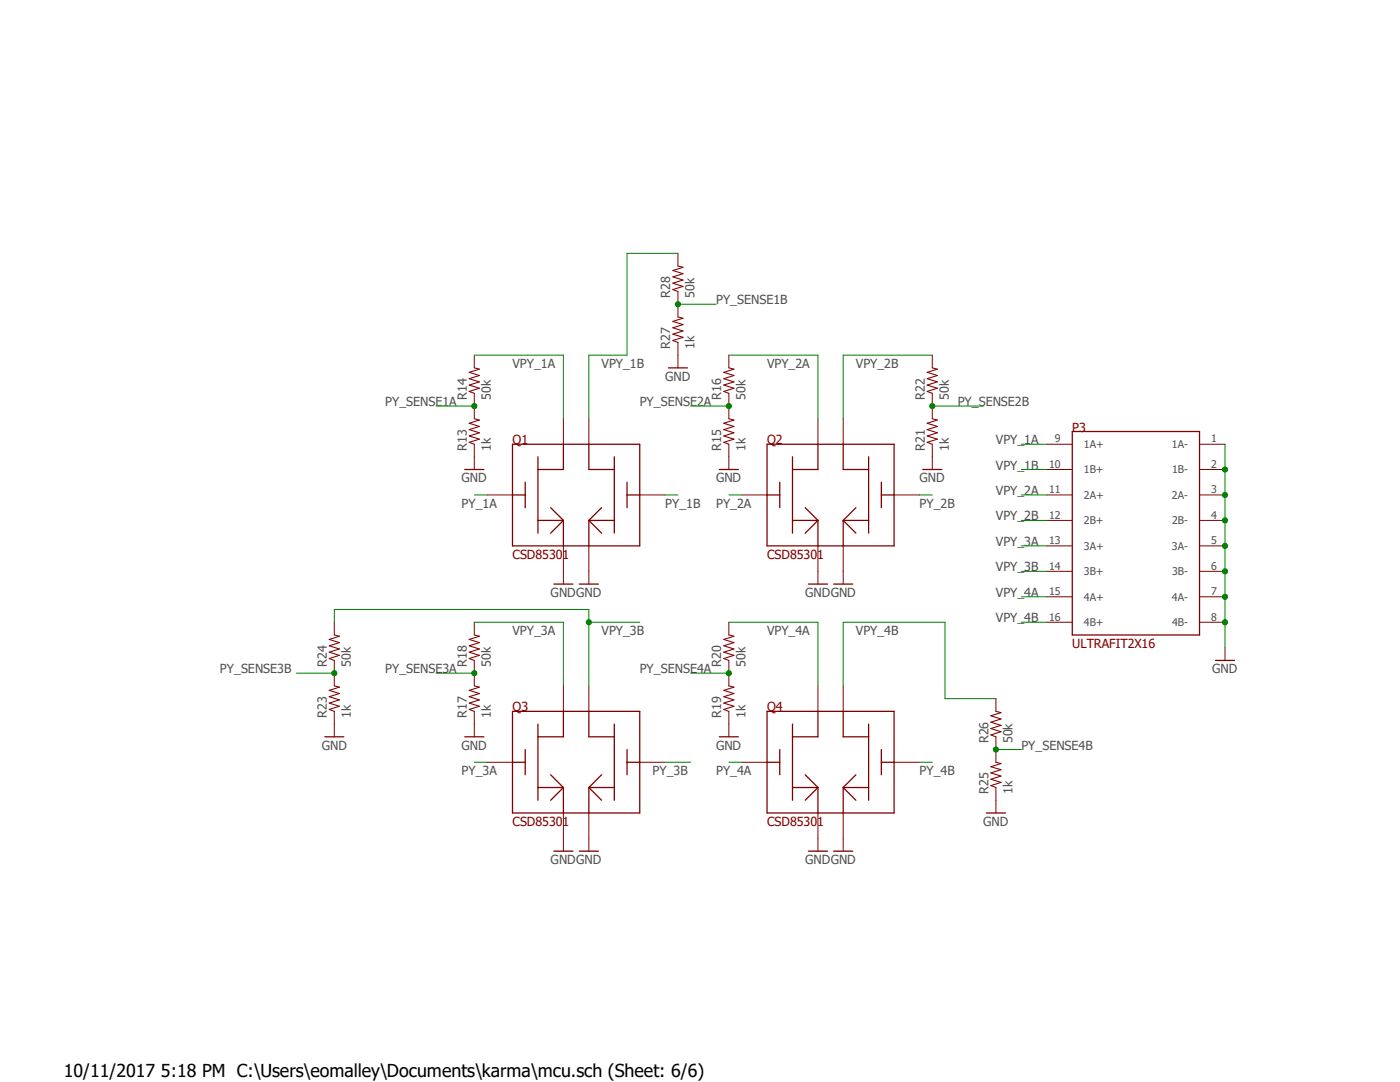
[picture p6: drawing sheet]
<svg xmlns="http://www.w3.org/2000/svg" width="279mm" height="216mm" viewBox="0 0 279 216" stroke-linecap="round" stroke-linejoin="round" font-family="sans-serif">
<path d="M43.3 46.2l205.5 126.9M248.8 46.2l-205.5 126.9" fill="none" stroke="#fff" stroke-width=".2"/>
<g fill="none" stroke="#800000" stroke-width=".25">
<path d="M133.4 73.4h3.8M92.8 93.7h3.8M102.3 88.6h25.4v20.3h-25.4zM102.3 98.8h2.5M104.8 96.2v5.1M107.4 91.1v15.3M112.4 88.6v5.1h-5M117.5 88.6v5.1h5.1M122.6 91.1v15.3M125.1 98.8h2.6M125.1 96.2v5.1M143.6 93.7h3.8"/>
<path d="M153.1 88.6h25.3v20.3h-25.3zM153.1 98.8h2.5M155.6 96.2v5.1M158.2 91.1v15.3M163.2 88.6v5.1h-5M168.3 88.6v5.1h5.1M173.4 91.1v15.3M175.9 98.8h2.5M175.9 96.2v5.1M184.1 93.7h3.9M214 86.1h25.4v40.6h-25.4zM107.4 103.8h5"/>
<path d="M109.9 101.3l2.5 2.5M110.5 116.5h3.8M112.4 103.8l-2.5 2.6M112.4 103.8v5.1M115.6 116.5h3.8M117.5 103.8h5.1M117.5 103.8l2.6 2.6M117.5 103.8v5.1M120.1 101.3l-2.6 2.5M158.2 103.8h5M160.7 101.3l2.5 2.5M161.3 116.5h3.8"/>
<path d="M163.2 103.8v5.1M163.2 103.8l-2.5 2.6M166.4 116.5h3.8M168.3 103.8h5.1M168.3 103.8v5.1M168.3 103.8l2.5 2.6M170.8 101.3l-2.5 2.5M242.6 131.8h3.8M64.8 147h3.8M92.8 147h3.8M102.3 141.9h25.4v20.3h-25.4zM102.3 152.1h2.5"/>
<path d="M104.8 149.6v5M107.4 144.5v15.2M107.4 157.1h5M109.9 154.6l2.5 2.5M112.4 141.9v5.1h-5M112.4 157.1v5.1M112.4 157.1l-2.5 2.6M117.5 141.9v5.1h5.1M117.5 157.1v5.1M117.5 157.1h5.1M117.5 157.1l2.6 2.6M120.1 154.6l-2.6 2.5"/>
<path d="M122.6 144.5v15.2M125.1 149.6v5M125.1 152.1h2.6M143.6 147h3.8M153.1 141.9h25.3v20.3h-25.3zM153.1 152.1h2.5M155.6 149.6v5M158.2 157.1h5M158.2 144.5v15.2M160.7 154.6l2.5 2.5M163.2 141.9v5.1h-5M163.2 157.1l-2.5 2.6"/>
<path d="M163.2 157.1v5.1M168.3 157.1h5.1M168.3 141.9v5.1h5.1M168.3 157.1l2.5 2.6M168.3 157.1v5.1M170.8 154.6l-2.5 2.5M173.4 144.5v15.2M175.9 152.1h2.5M175.9 149.6v5M110.5 169.8h3.8M115.6 169.8h3.8M161.3 169.8h3.8"/>
<path d="M166.4 169.8h3.8M196.8 162.2h3.9"/>
</g>
<g fill="none" stroke="#800000" stroke-width=".2">
<path d="M135.3 50.5v2.6M135.3 58.2v5M94.7 70.9v2.5M94.7 78.5v5.1M135.3 68.3v5.1M145.5 70.9v2.5M145.5 78.5v5.1M186.1 70.9v2.5M186.1 78.5v5.1M94.7 88.6v5.1M97.2 98.8h5.1M112.4 83.6v5"/>
<path d="M117.5 83.6v5M127.7 98.8h5.1M145.5 88.6v5.1M148 98.8h5.1M163.2 83.6v5M168.3 83.6v5M178.4 98.8h5.1M186.1 88.6v5.1M208.9 98.8h5.1M208.9 93.7h5.1M208.9 88.6h5.1M239.4 98.8h5.1"/>
<path d="M239.4 93.7h5.1M239.4 88.6h5.1M112.4 108.9v7.6M117.5 108.9v7.6M163.2 108.9v7.6M168.3 108.9v7.6M208.9 103.8h5.1M208.9 108.9h5.1M208.9 114h5.1M208.9 119.1h5.1M239.4 103.8h5.1M239.4 108.9h5.1"/>
<path d="M239.4 114h5.1M239.4 119.1h5.1M66.7 124.2v2.5M66.7 131.8v5.1M94.7 124.2v2.5M94.7 131.8v5.1M112.4 136.9v5M117.5 136.9v5M145.5 124.2v2.5M145.5 131.8v5.1M163.2 136.9v5M168.3 136.9v5"/>
<path d="M198.8 139.4v2.5M208.9 124.2h5.1M239.4 124.2h5.1M244.5 129.2v2.6M66.7 141.9v5.1M94.7 141.9v5.1M97.2 152.1h5.1M127.7 152.1h5.1M145.5 141.9v5.1M148 152.1h5.1M178.4 152.1h5.1M198.8 147v5.1"/>
<path d="M198.8 157.1v5.1M112.4 162.2v7.6M117.5 162.2v7.6M163.2 162.2v7.6M168.3 162.2v7.6"/>
</g>
<g fill="none" stroke="#800000" stroke-width=".21">
<path d="M135.3 53.1l1 .2-2 .7 2 .6-2 .6 2 .7-2 .6 2 .6-2 .7 1 .4M94.7 73.4l1 .3-2.1 .6 2.1 .6-2.1 .7 2.1 .6-2.1 .6 2.1 .7-2.1 .6 1.1 .4M135.3 63.2l1 .3-2 .6 2 .7-2 .6 2 .6-2 .7 2 .6-2 .6 1 .4M145.5 73.4l1 .3-2.1 .6 2.1 .6-2.1 .7 2.1 .6-2.1 .6 2.1 .7-2.1 .6 1.1 .4M186.1 73.4l1 .3-2.1 .6 2.1 .6-2.1 .7 2.1 .6-2.1 .6 2.1 .7-2.1 .6 1.1 .4M94.7 83.6l1 .2-2.1 .7 2.1 .6-2.1 .6 2.1 .7-2.1 .6 2.1 .6-2.1 .7 1.1 .3M145.5 83.6l1 .2-2.1 .7 2.1 .6-2.1 .6 2.1 .7-2.1 .6 2.1 .6-2.1 .7 1.1 .3M186.1 83.6l1 .2-2.1 .7 2.1 .6-2.1 .6 2.1 .7-2.1 .6 2.1 .6-2.1 .7 1.1 .3M66.7 136.9l1 .2-2 .7 2 .6-2 .6 2 .7-2 .6 2 .6-2 .7 1 .3M66.7 126.7l1 .3-2 .6 2 .6-2 .7 2 .6-2 .6 2 .7-2 .6 1 .4M94.7 136.9l1 .2-2.1 .7 2.1 .6-2.1 .6 2.1 .7-2.1 .6 2.1 .6-2.1 .7 1.1 .3M94.7 126.7l1 .3-2.1 .6 2.1 .6-2.1 .7 2.1 .6-2.1 .6 2.1 .7-2.1 .6 1.1 .4"/>
<path d="M145.5 136.9l1 .2-2.1 .7 2.1 .6-2.1 .6 2.1 .7-2.1 .6 2.1 .6-2.1 .7 1.1 .3M145.5 126.7l1 .3-2.1 .6 2.1 .6-2.1 .7 2.1 .6-2.1 .6 2.1 .7-2.1 .6 1.1 .4M198.8 152.1l1 .3-2.1 .6 2.1 .6-2.1 .6 2.1 .7-2.1 .6 2.1 .6-2.1 .7 1.1 .3M198.8 141.9l1 .3-2.1 .6 2.1 .7-2.1 .6 2.1 .6-2.1 .7 2.1 .6-2.1 .6 1.1 .4"/>
</g>
<path d="M244.5 88.6v40.6" fill="none" stroke="#008000" stroke-width=".2"/>
<circle cx="244.5" cy="124.2" r=".51" fill="#008000"/>
<circle cx="244.5" cy="124.2" r=".51" fill="none" stroke="#008000" stroke-width=".2"/>
<circle cx="244.5" cy="119.1" r=".51" fill="#008000"/>
<circle cx="244.5" cy="119.1" r=".51" fill="none" stroke="#008000" stroke-width=".2"/>
<circle cx="244.5" cy="114" r=".51" fill="#008000"/>
<circle cx="244.5" cy="114" r=".51" fill="none" stroke="#008000" stroke-width=".2"/>
<circle cx="244.5" cy="108.9" r=".51" fill="#008000"/>
<circle cx="244.5" cy="108.9" r=".51" fill="none" stroke="#008000" stroke-width=".2"/>
<circle cx="244.5" cy="103.8" r=".51" fill="#008000"/>
<circle cx="244.5" cy="103.8" r=".51" fill="none" stroke="#008000" stroke-width=".2"/>
<circle cx="244.5" cy="98.8" r=".51" fill="#008000"/>
<circle cx="244.5" cy="98.8" r=".51" fill="none" stroke="#008000" stroke-width=".2"/>
<circle cx="244.5" cy="93.7" r=".51" fill="#008000"/>
<g fill="none" stroke="#008000" stroke-width=".2">
<path d="M87 81h7.7"/>
<circle cx="244.5" cy="93.7" r=".51"/>
</g>
<circle cx="94.7" cy="81" r=".51" fill="#008000"/>
<g fill="none" stroke="#008000" stroke-width=".2">
<path d="M94.7 70.9h17.7v12.7M137.8 81h7.7M203.8 88.6h5.1"/>
<circle cx="94.7" cy="81" r=".51"/>
</g>
<circle cx="145.5" cy="81" r=".51" fill="#008000"/>
<g fill="none" stroke="#008000" stroke-width=".2">
<path d="M145.5 70.9h17.7v12.7M203.8 98.8h5.1M87 134.3h7.7"/>
<circle cx="145.5" cy="81" r=".51"/>
</g>
<circle cx="94.7" cy="134.3" r=".51" fill="#008000"/>
<g fill="none" stroke="#008000" stroke-width=".2">
<path d="M203.8 108.9h5.1M94.7 124.2h17.7v12.7M137.8 134.3h7.7"/>
<circle cx="94.7" cy="134.3" r=".51"/>
</g>
<circle cx="145.5" cy="134.3" r=".51" fill="#008000"/>
<g fill="none" stroke="#008000" stroke-width=".2">
<path d="M135.3 50.5h-10.2v20.4h-7.6v12.7M186.1 70.9h-17.8v12.7M94.7 98.8h2.5M132.8 98.8h2.5M145.5 98.8h2.5M183.5 98.8h2.6M203.8 93.7h5.1M203.8 119.1h5.1M203.8 103.8h5.1M66.7 124.2v-2.6h50.8v15.3M117.5 124.2h10.2M145.5 124.2h17.7v12.7"/>
<path d="M94.7 152.1h2.5M132.8 152.1h5M145.5 152.1h2.5M183.5 152.1h2.6"/>
<circle cx="145.5" cy="134.3" r=".51"/>
</g>
<circle cx="117.5" cy="124.2" r=".51" fill="#008000"/>
<g fill="none" stroke="#008000" stroke-width=".2">
<path d="M186.1 81h10.1M203.8 114h5.1M168.3 136.9v-12.7h20.3v15.2h10.2M203.8 124.2h5.1"/>
<circle cx="117.5" cy="124.2" r=".51"/>
</g>
<circle cx="186.1" cy="81" r=".51" fill="#008000"/>
<g fill="none" stroke="#008000" stroke-width=".2">
<path d="M59.1 134.3h7.6"/>
<circle cx="186.1" cy="81" r=".51"/>
</g>
<circle cx="66.7" cy="134.3" r=".51" fill="#008000"/>
<g fill="none" stroke="#008000" stroke-width=".2">
<path d="M198.8 149.6h5"/>
<circle cx="66.7" cy="134.3" r=".51"/>
</g>
<circle cx="198.8" cy="149.6" r=".51" fill="#008000"/>
<g fill="none" stroke="#008000" stroke-width=".2">
<path d="M135.3 60.7h7.6"/>
<circle cx="198.8" cy="149.6" r=".51"/>
</g>
<circle cx="135.3" cy="60.7" r=".51" fill="#008000"/>
<circle cx="135.3" cy="60.7" r=".51" fill="none" stroke="#008000" stroke-width=".2"/>
<text font-size="3.6" x="12.7" y="214.9">10/11/2017 5:18 PM C:\Users\eomalley\Documents\karma\mcu.sch (Sheet: 6/6)</text>
<g font-size="2.5" fill="#505050">
<text x="133.8" y="59.4" transform="rotate(-90 133.8 59.4)">R28</text>
<text x="138.6" y="59.4" transform="rotate(-90 138.6 59.4)">50k</text>
<text x="142.9" y="60.7">PY_SENSE1B</text>
<text x="133.8" y="69.6" transform="rotate(-90 133.8 69.6)">R27</text>
<text x="138.6" y="69.6" transform="rotate(-90 138.6 69.6)">1k</text>
<text x="102.3" y="73.4">VPY_1A</text>
<text x="120.1" y="73.4">VPY_1B</text>
<text x="132.8" y="75.9">GND</text>
<text x="153.1" y="73.4">VPY_2A</text>
<text x="170.8" y="73.4">VPY_2B</text>
<text x="76.9" y="81">PY_SENSE1A</text>
<text x="93.2" y="79.8" transform="rotate(-90 93.2 79.8)">R14</text>
<text x="98" y="79.8" transform="rotate(-90 98 79.8)">50k</text>
<text x="127.7" y="81">PY_SENSE2A</text>
<text x="143.9" y="79.8" transform="rotate(-90 143.9 79.8)">R16</text>
<text x="148.8" y="79.8" transform="rotate(-90 148.8 79.8)">50k</text>
<text x="184.6" y="79.8" transform="rotate(-90 184.6 79.8)">R22</text>
<text x="189.4" y="79.8" transform="rotate(-90 189.4 79.8)">50k</text>
<text x="191.1" y="81">PY_SENSE2B</text>
<text x="93.2" y="89.9" transform="rotate(-90 93.2 89.9)">R13</text>
<text x="98" y="89.9" transform="rotate(-90 98 89.9)">1k</text>
<text x="143.9" y="89.9" transform="rotate(-90 143.9 89.9)">R15</text>
<text x="148.8" y="89.9" transform="rotate(-90 148.8 89.9)">1k</text>
<text x="184.6" y="89.9" transform="rotate(-90 184.6 89.9)">R21</text>
<text x="189.4" y="89.9" transform="rotate(-90 189.4 89.9)">1k</text>
<text x="198.8" y="88.6">VPY_1A</text>
<text x="198.8" y="93.7">VPY_1B</text>
<text x="92.1" y="96.2">GND</text>
<text x="92.1" y="101.3">PY_1A</text>
<text x="132.8" y="101.3">PY_1B</text>
<text x="142.9" y="96.2">GND</text>
<text x="142.9" y="101.3">PY_2A</text>
<text x="183.5" y="96.2">GND</text>
<text x="183.5" y="101.3">PY_2B</text>
<text x="198.8" y="98.8">VPY_2A</text>
<text x="198.8" y="103.8">VPY_2B</text>
<text x="198.8" y="108.9">VPY_3A</text>
<text x="109.9" y="119.1">GNDGND</text>
<text x="160.7" y="119.1">GNDGND</text>
<text x="198.8" y="119.1">VPY_4A</text>
<text x="198.8" y="114">VPY_3B</text>
<text x="198.8" y="124.2">VPY_4B</text>
<text x="102.3" y="126.7">VPY_3A</text>
<text x="120.1" y="126.7">VPY_3B</text>
<text x="153.1" y="126.7">VPY_4A</text>
<text x="170.8" y="126.7">VPY_4B</text>
<text x="43.9" y="134.3">PY_SENSE3B</text>
<text x="65.2" y="133.1" transform="rotate(-90 65.2 133.1)">R24</text>
<text x="70" y="133.1" transform="rotate(-90 70 133.1)">50k</text>
<text x="76.9" y="134.3">PY_SENSE3A</text>
<text x="93.2" y="133.1" transform="rotate(-90 93.2 133.1)">R18</text>
<text x="98" y="133.1" transform="rotate(-90 98 133.1)">50k</text>
<text x="127.7" y="134.3">PY_SENSE4A</text>
<text x="143.9" y="133.1" transform="rotate(-90 143.9 133.1)">R20</text>
<text x="148.8" y="133.1" transform="rotate(-90 148.8 133.1)">50k</text>
<text x="241.9" y="134.3">GND</text>
<text x="65.2" y="143.2" transform="rotate(-90 65.2 143.2)">R23</text>
<text x="70" y="143.2" transform="rotate(-90 70 143.2)">1k</text>
<text x="93.2" y="143.2" transform="rotate(-90 93.2 143.2)">R17</text>
<text x="98" y="143.2" transform="rotate(-90 98 143.2)">1k</text>
<text x="143.9" y="143.2" transform="rotate(-90 143.9 143.2)">R19</text>
<text x="148.8" y="143.2" transform="rotate(-90 148.8 143.2)">1k</text>
<text x="64.2" y="149.6">GND</text>
<text x="92.1" y="149.6">GND</text>
<text x="142.9" y="149.6">GND</text>
<text x="197.3" y="148.3" transform="rotate(-90 197.3 148.3)">R26</text>
<text x="202.1" y="148.3" transform="rotate(-90 202.1 148.3)">50k</text>
<text x="203.8" y="149.6">PY_SENSE4B</text>
<text x="92.1" y="154.6">PY_3A</text>
<text x="130.2" y="154.6">PY_3B</text>
<text x="142.9" y="154.6">PY_4A</text>
<text x="183.5" y="154.6">PY_4B</text>
<text x="197.3" y="158.4" transform="rotate(-90 197.3 158.4)">R25</text>
<text x="202.1" y="158.4" transform="rotate(-90 202.1 158.4)">1k</text>
<text x="196.2" y="164.8">GND</text>
<text x="109.9" y="172.4">GNDGND</text>
<text x="160.7" y="172.4">GNDGND</text>
</g>
<g font-size="2.5" fill="#800000">
<text x="102.3" y="88.6">Q1</text>
<text x="153.1" y="88.6">Q2</text>
<text x="214" y="86.1">P3</text>
<text x="102.3" y="111.5">CSD85301</text>
<text x="153.1" y="111.5">CSD85301</text>
<text x="214" y="129.2">ULTRAFIT2X16</text>
<text x="102.3" y="141.9">Q3</text>
<text x="153.1" y="141.9">Q4</text>
<text x="102.3" y="164.8">CSD85301</text>
<text x="153.1" y="164.8">CSD85301</text>
</g>
<g font-size="2.1" fill="#505050">
<text x="210.5" y="88.3">9</text>
<text x="216.3" y="89.4">1A+</text>
<text x="233.9" y="89.4">1A-</text>
<text x="241.7" y="88.3">1</text>
<text x="209.4" y="93.3">10</text>
<text x="216.3" y="94.4">1B+</text>
<text x="233.9" y="94.4">1B-</text>
<text x="241.7" y="93.3">2</text>
<text x="209.4" y="98.4">11</text>
<text x="216.3" y="99.5">2A+</text>
<text x="233.9" y="99.5">2A-</text>
<text x="241.7" y="98.4">3</text>
<text x="209.4" y="103.5">12</text>
<text x="216.3" y="104.6">2B+</text>
<text x="233.9" y="104.6">2B-</text>
<text x="241.7" y="103.5">4</text>
<text x="209.4" y="108.6">13</text>
<text x="209.4" y="113.7">14</text>
<text x="216.3" y="109.7">3A+</text>
<text x="233.9" y="109.7">3A-</text>
<text x="241.7" y="113.7">6</text>
<text x="241.7" y="108.6">5</text>
<text x="209.4" y="118.7">15</text>
<text x="216.3" y="114.8">3B+</text>
<text x="216.3" y="119.8">4A+</text>
<text x="233.9" y="119.8">4A-</text>
<text x="233.9" y="114.8">3B-</text>
<text x="241.7" y="118.7">7</text>
<text x="209.4" y="123.8">16</text>
<text x="216.3" y="124.9">4B+</text>
<text x="233.9" y="124.9">4B-</text>
<text x="241.7" y="123.8">8</text>
</g>
</svg>
